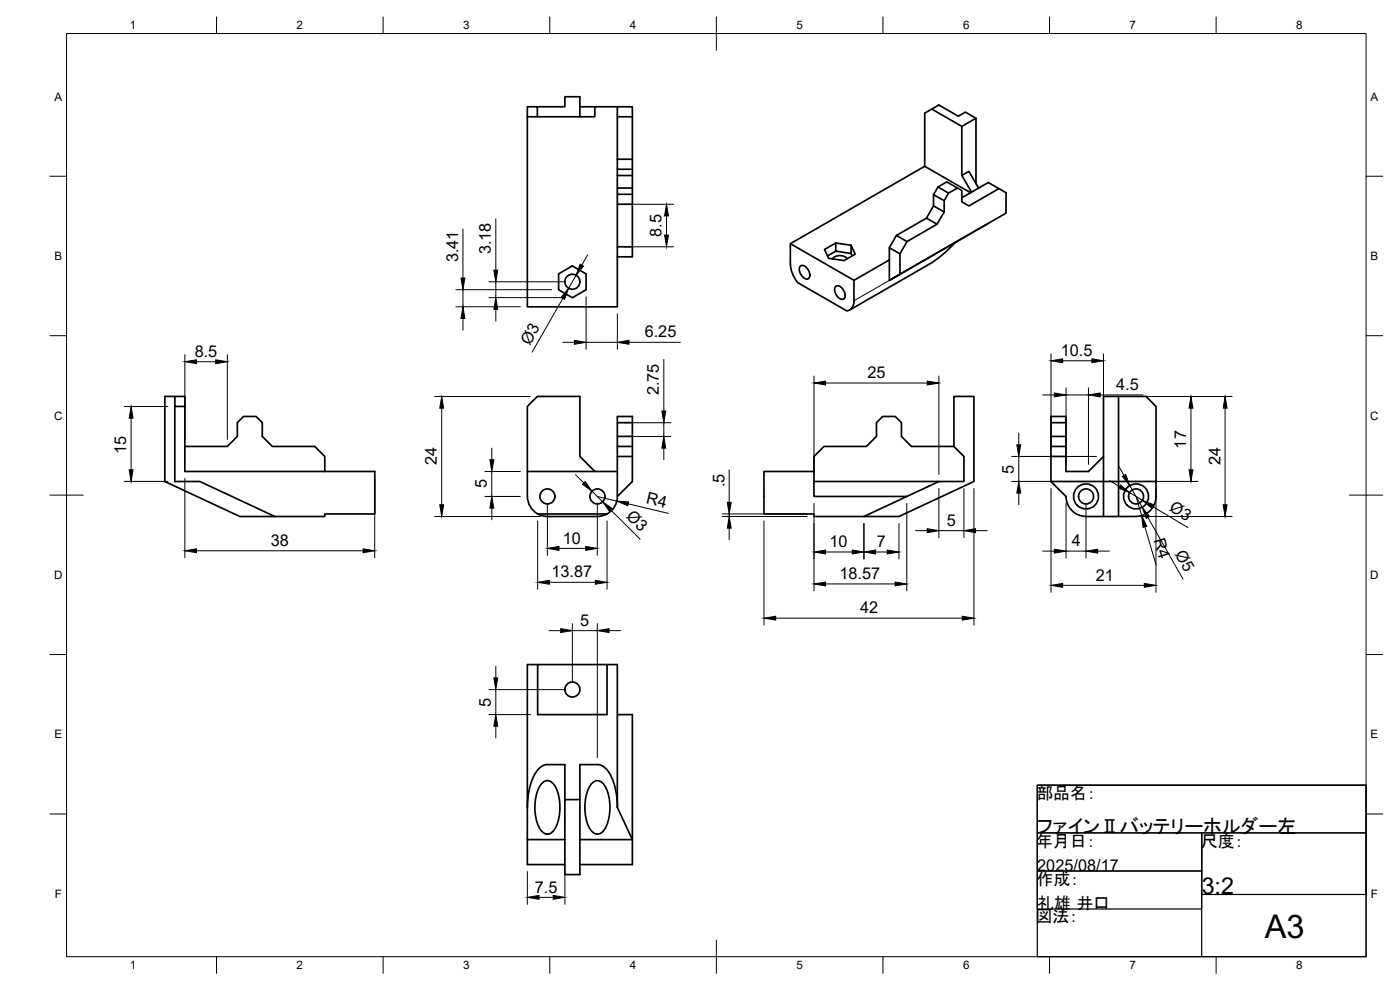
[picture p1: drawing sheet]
<svg xmlns="http://www.w3.org/2000/svg" width="420mm" height="297mm" viewBox="0 0 420 297" stroke-linecap="round" stroke-linejoin="round" font-family="sans-serif">
<!-- layer: Visible -->
<g fill="none" stroke="#000" stroke-width=".51">
<path d="M158.3 32h3v3h-3zM158.3 35v57.1h27v-15M161.3 32h8.2v-3h4.5v6h4.5v-3M161.3 35h12.7M174 32h11.3M185.3 35v12.8h4.5M189.8 35h-4.5v-3h4.5v45.1h-4.5v-3.1M279.6 32.7l9 5.2M292.9 35.5l-3.2-1.9-2.1 1.3-5.9-3.4-4.2 2.5v15.9l13.8 7.9M185.3 47.8v3h4.5M185.3 58.3v3h4.5M185.3 50.8v1.9"/>
<path d="M189.8 56.4h-4.5v1.9h4.5M189.8 52.7h-4.5v3.7M277.5 49.9l-40.3 23.2 19.1 11 10.6-6.1M281.5 56.1l2.6-1.5 3.2 1.8M284.7 57.9l-3.2-1.8-1.3 2.3M288.6 52.6v-14.7l4.3-2.4v19.6M293.7 56.4l-2.9-5-2.2 1.2 3 5.1M299.8 56.6l-9 5.2-2.2-1.2v-3.4l-1.3-.8-2.6 1.5-1.3 2.3v3.4l-2.2 3.7-9 5.2-2.1 3.6v6.2l31.8-18.3v-6.2l-5.3-3-8 4.5M185.3 61.3v12.7h4.5M237.2 73.1v6.1M237.2 79.2a9.3 9.3 0 0 0 2.2 5.6l14.7 8.5a2.58 2.58 0 0 0 2.2-3.1M240.1 80a1.41 1.41 0 0 1 2.2 .6l.7 1.5a1.13 1.13 0 0 1-.4 1.5 1.13 1.13 0 0 1-1.6-.4l-.7-.9-.4-1z"/>
<path d="M247.4 74.9l3.4-2 4.6 .7 1.2 2.7-3.3 1.9-4.6-.7zM250.8 72.9v2.5l4.6 .7M250.8 75.4l-2.5 1.4M254.2 77.7a2.94 2.94 0 0 0-4.3 0M255.4 73.6v2.5l.4 .7M266.9 78v6.1M269 70.6l-2.1 3.7M270.1 76.1l-3.2-1.8v3.7M278 65.5l-9 5.1 3.2 1.9M278.9 79.3l-23.9 13.7M283.4 63.6l-3.2-1.8-2.2 3.7 3.2 1.8M283.4 60.2l-3.2-1.8v3.4"/>
<path d="M286.6 72.8a33.2 33.2 0 0 1-7.7 6.4M286.6 72.8l-19.7 11.3 3.2-1.8M296.6 67l-10 5.8M167.6 82.2l4.2-2.4 4.1 2.4v4.7l-4.1 2.4-4.2-2.4zM250.7 86.1a1.41 1.41 0 0 1 2.2 .5l.7 1.6a1.13 1.13 0 0 1-.4 1.5 1.13 1.13 0 0 1-1.6-.4l-.7-.9-.4-1zM256.3 84.1v6.1M52.5 118.9h3v3h-3zM52.5 118.9h-3v25.6l22.5 10.5h10.5M335.7 118.9v25.6h11.2v-22.6l-3-3h-12.7v36.1M52.5 121.9v22.6h7.5l22.5 10.5h15v-.8h15v-12.7h-57v-19.6M55.5 133.9h12.7l3-3v-4.1l1.9-1.8h3.8l1.8 1.8v4.1l3 3h12.8l3 3.1v4.5M185.3 126.8v-1.8h4.5v19.5l-4.5 4.5v-7.5"/>
<path d="M185.3 133.9v3.1M189.8 130.9h-4.5v3h4.5M189.8 137h-4.5v4.5M189.8 126.8h-4.5v4.1M286.3 133.9h-12.8l-3-3v-4.1l-1.8-1.8h-3.8l-1.9 1.8v4.1l-3 3h-12.7l-3 3.1v7.5h45v-7.5l-3-3.1v-15h6v25.6l-22.5 10.5h-10.5M315.4 130.9h4.5v3M315.4 126.8h4.5v4.1M315.4 137v7.5M319.9 126.8v-1.8h-4.5v8.9h4.5v3.1h-4.5v-3.1M319.9 137v4.5h6.8l4.5-4.5M158.3 141.5v7.5M158.3 148.9a6 6 0 0 0 3.1 5.3"/>
<path d="M161.4 154.2h20.8M178.5 141.5l-4.5-4.5v-18.1h-12.7l-3 3v19.6h27M182.2 154.2l-2.4 .7-15.5 .1-1.5-.2-1.4-.6M185.3 148.9a6 6 0 0 1-3.1 5.3M244.3 144.5v4.5h27.8M244.3 141.5h-15v12.7h15v.8h15M281.8 144.5l-22.5 10.5M315.4 144.5h20.3v10.5h-4.5M315.4 144.5l4.5 4.4a6 6 0 0 0 6 6l5.3 .1M346.9 144.5a12.1 12.1 0 0 1-.6 7.2 6 6 0 0 1-5.4 3.2l-5.2 .1M161.4 199.4h20.8v15h-20.8zM161.4 199.4h-3.1v52.5h11.2"/>
<path d="M182.2 199.4h3.1v15M162.6 235.1a2.26 2.26 0 0 1 3.9 .7 14 14 0 0 1-.5 13.6 2.26 2.26 0 0 1-3.9-.7 14 14 0 0 1 .5-13.6zM164.3 229.4h5.2v10.5M164.3 229.4a5 5 0 0 0-4 3.2l-.9 2.3-.7 2.7-.4 4.6M177.6 235.1a2.26 2.26 0 0 1 3.9 .7 14 14 0 0 1-.5 13.6 2.26 2.26 0 0 1-3.9-.7 14 14 0 0 1 .5-13.6zM179.3 229.4h-5.3v33h-4.5v-22.5h4.5M179.3 229.4a5 5 0 0 1 4 3.2l.9 2.3 .7 2.7 .4 4.6M158.3 251.9v7.5h11.2M174 251.9h15.8l-4.5-9.6v-27.9h4.5v45h-15.8"/>
<circle cx="171.8" cy="84.5" r="2.25"/>
<circle cx="164.3" cy="148.9" r="2.25"/>
<circle cx="179.3" cy="148.9" r="2.25"/>
<circle cx="325.9" cy="148.9" r="2.25"/>
<circle cx="325.9" cy="148.9" r="3.8"/>
<circle cx="340.9" cy="148.9" r="2.25"/>
<circle cx="340.9" cy="148.9" r="3.8"/>
<circle cx="171.8" cy="206.9" r="2.25"/>
</g>
<!-- layer: Visible Narrow -->
<path d="M266.9 84.1l-10.6 6.1" fill="none" stroke="#000" stroke-width=".3"/>
<!-- layer: BORDER -->
<g fill="none" stroke="#000" stroke-width=".3">
<path d="M20 10.1h390v276.9h-390zM65 5.1v5M115 5.1v5M165 5.1v5M215 5.1v10M265 5.1v5M315 5.1v5M365 5.1v5M15 52.9h5M410 52.9h5M15 100.7h5M410 100.7h5"/>
<path d="M15 148.6h10M405 148.6h10M15 196.4h5M410 196.4h5M15 244.2h5M410 244.2h5M65 287v5M115 287v5M165 287v5M215 282.1v9.9M265 287v5M315 287v5"/>
<path d="M365 287v5"/>
</g>
<!-- layer: FD_Dimensions -->
<g fill="none" stroke="#000" stroke-width=".3">
<path d="M138.9 68.7v14.7M148.8 65.6v15.5M176.4 76.5l-1.8 3.1M187.4 74h14.7M187.4 61.3h14.7M200 64.8v5.7M136.8 92h19.4M136.8 86.9h28.7M138.9 86.9v5.1M138.9 95.6v3.4M146.7 89.3h23M146.7 84.5h23"/>
<path d="M148.8 84.5v4.8M148.8 92.8v3.5M168.9 89.5l-9.2 16.1M172.9 82.6l-2.3 3.9M175.9 89v15.8M185.3 94.1v10.7M55.5 106.4v25.5M59 108.5h5.7M68.2 106.4v25.5M130.5 119h28.7M168.9 102.7h3.5M175.9 102.7h9.4"/>
<path d="M188.8 102.7h15.4M199.2 107.9v15.4M244.3 112.8v29.6M247.8 114.9h30.5M281.8 112.8v29.6M312.9 118.5h3.5M315.4 106.2v28.7M318.9 108.3h8.8M319.9 116.4v23M319.9 118.5h6.8M326.7 116.4v23M330.2 118.5h12.8"/>
<path d="M331.2 106.2v28.7M333.3 119h36.5M37.3 122h13.1M39.3 125.5v15.5M132.6 122.5v29M147.6 134.5v3.5M187.4 131h13.9M187.4 126.8h13.9M199.2 126.8v4.2M199.2 134.5v3.5M303.6 137h25.5M305.8 129.9v3.6"/>
<path d="M305.8 137v7.4M335.6 139.6l1.7 3M357.4 122.5v18.5M367.7 122.5v29M37.3 144.4h13.1M55.5 143.6v23.8M112.5 143.6v23.8M130.5 155h31.7M145.5 149h10.7M145.5 141.5h10.7M147.6 141.5v7.5M147.6 152.4v3.6"/>
<path d="M161.4 156.3v20.5M164.3 151.1v15.6M172.7 142.4l2.5 2.5M177.7 147.4l3.1 3.1M179.3 149l5.8 1.4M179.3 151.1v15.6M182.2 156.3v20.5M183.3 153l8.8 8.8M188.5 151.2l12.1 2.8M216.7 155h25.5M216.7 154.2h25.5M218.8 141v9.7"/>
<path d="M218.8 154.2v.8M218.8 158.5v3.5M229.3 156.3v31.3M244.3 151.1v26.2M259.3 157.1v10.6M269.8 157.1v10.6M272.1 151.1v26.2M274.8 159.2h3.5M281.8 146.6v14.7M281.8 159.2h7.5M289.3 146.6v14.7M292.3 146.6v41"/>
<path d="M292.8 159.2h3.5M303.6 144.4h25.5M305.8 148v3.5M315.4 146.6v31.1M319.9 151.1v16.4M325.9 151.1v16.4M333 144.2l3 1.8M333.3 144.4h26.2M337.8 155h32M339 147.8l3.9 2.3M339.1 145.7l3.7 6.5M340.9 149l1.7 5.7"/>
<path d="M343.6 158.1l3.4 11.4M344.5 155.3l10.5 18.4M345.9 151.9l10.6 6.4M346.9 146.6v31.1M59 165.3h50M164.9 174.7h13.8M167.8 164.5h8M247.8 175.2h20.8M247.8 165.6h8M262.8 165.6h3.5M312.9 165.4h3.5M318.9 175.6h24.5"/>
<path d="M319.9 165.4h6M329.4 165.4h3.5M148.8 199.9v3.5M164.8 189.2h3.5M171.8 187.1v17.7M171.8 189.2h7.5M179.3 187.1v40.2M182.8 189.2h3.5M232.8 185.5h56M146.7 214.4h12.6M146.7 206.9h23M148.8 206.9v7.5"/>
<path d="M148.8 217.9v3.5M158.3 261.5v9.8M161.8 269.2h4.2M169.5 261.5v9.8"/>
</g>
<g fill="#000" stroke="#000" stroke-width=".3">
<path d="M174.1 79.3l1 .5-2.2 2.8zM199.5 70.5h1.1l-.6 3.5zM200 61.3l.6 3.5h-1.1zM138.9 92l.6 3.6h-1.2zM138.3 83.4h1.2l-.6 3.5zM148.8 89.3l.6 3.5h-1.2zM148.2 81.1h1.2l-.6 3.4zM170.6 86.5l-1.2 3.3-1-.6zM55.5 108.5l3.5-.5v1.1zM64.7 108l3.5 .5-3.5 .6zM172.4 102.1l3.5 .6-3.5 .6zM185.3 102.7l3.5-.6v1.2z"/>
<path d="M244.3 114.9l3.5-.6v1.2zM278.3 114.3l3.5 .6-3.5 .6zM316.4 117.9l3.5 .6-3.5 .6zM315.4 108.3l3.5-.6v1.1zM327.7 107.7l3.5 .6-3.5 .5zM326.7 118.5l3.5-.6v1.2zM39.3 122l.6 3.5h-1.1zM132.6 119l.5 3.5h-1.1zM147 138h1.2l-.6 3.5zM199.2 131l.6 3.5h-1.2zM198.6 123.3h1.2l-.6 3.5zM305.2 133.5h1.1l-.5 3.5z"/>
<path d="M357.4 119l.6 3.5h-1.2zM367.7 119l.6 3.5h-1.2zM38.8 141h1.1l-.6 3.4zM132 151.5h1.1l-.5 3.5zM147.6 149l.6 3.4h-1.2zM174.8 145.3l.8-.8 2.1 2.9zM180.8 150.5l2.9 2.1-.8 .8zM185.1 150.4l3.5 .2-.2 1.1zM218.8 155l.6 3.5h-1.1zM218.3 150.7h1.1l-.6 3.5zM278.3 158.6l3.5 .6-3.5 .6zM289.3 159.2l3.5-.6v1.2z"/>
<path d="M305.8 144.4l.5 3.6h-1.1zM336.3 145.5l2.7 2.3-3.3-1.3zM336.8 142.9l1-.5 1.3 3.3zM342.6 154.7l1.6 3.2-1.2 .3zM342.8 152.2l2.2 2.8-1 .5zM342.9 150.1l3.3 1.3-.7 1zM356.8 141h1.2l-.6 3.4zM367.1 151.5h1.2l-.6 3.5zM55.5 165.3l3.5-.6v1.1zM109 164.7l3.5 .6-3.5 .5zM161.4 174.7l3.5-.6v1.2zM164.3 164.5l3.5-.5v1.1z"/>
<path d="M175.8 164l3.5 .5-3.5 .6zM178.7 174.1l3.5 .6-3.5 .6zM244.3 175.2l3.5-.6v1.2zM244.3 165.6l3.5-.6v1.2zM255.8 165l3.5 .6-3.5 .6zM259.3 165.6l3.5-.6v1.2zM266.3 165l3.5 .6-3.5 .6zM268.6 174.6l3.5 .6-3.5 .6zM316.4 164.8l3.5 .6-3.5 .6zM315.4 175.6l3.5-.5v1.1zM325.9 165.4l3.5-.6v1.2zM343.4 175.1l3.5 .5-3.5 .6z"/>
<path d="M168.3 188.6l3.5 .6-3.5 .6zM179.3 189.2l3.5-.6v1.2zM229.3 185.5l3.5-.6v1.2zM288.8 184.9l3.5 .6-3.5 .6zM148.8 214.4l.6 3.5h-1.2zM148.2 203.4h1.2l-.6 3.5zM158.3 269.2l3.5-.5v1.1zM166 268.7l3.5 .5-3.5 .6z"/>
</g>
<!-- layer: TITLEBLOCK -->
<path d="M311.3 235.6h98.7v14.3h-98.7zM311.3 235.6h98.7h-98.7M311.3 235.6h98.7v51.4h-98.7zM360.6 249.9h49.4v18.5h-49.4zM360.6 249.9v11.4h-49.3v-11.4h49.3v37.1M311.3 261.3h49.3v11.4h-49.3z" fill="none" stroke="#000" stroke-width=".36"/>
<text font-size="9.8" x="379.6" y="281.3">A3</text>
<text font-size="7" x="360.6" y="268.4">3:2</text>
<text font-size="5.8" x="311.3" y="249.9">ファインⅡバッテリーホルダー左</text>
<g font-size="5.1">
<text x="311" y="239.7">部品名：</text>
<text x="310.9" y="254">年月日：</text>
<text x="360.4" y="254">尺度：</text>
<text x="311" y="265.5">作成：</text>
<text x="311.3" y="272.7">礼雄 井口</text>
<text x="310.8" y="276.8">図法：</text>
</g>
<g font-size="4.9">
<text x="198.6" y="71.1" transform="rotate(-90 198.6 71.1)">8.5</text>
<text x="147.3" y="76.4" transform="rotate(-90 147.3 76.4)">3.18</text>
<text x="137.5" y="78.7" transform="rotate(-90 137.5 78.7)">3.41</text>
<text x="193.5" y="101.2">6.25</text>
<text x="58.4" y="107.1">8.5</text>
<text x="159" y="103.8" transform="rotate(-60 159 103.8)">Ø3</text>
<text x="318.4" y="106.8">10.5</text>
<text x="260.3" y="113.5">25</text>
<text x="197.8" y="118.6" transform="rotate(-90 197.8 118.6)">2.75</text>
<text x="335" y="117">4.5</text>
<text x="37.9" y="136.1" transform="rotate(-90 37.9 136.1)">15</text>
<text x="356" y="134.6" transform="rotate(-90 356 134.6)">17</text>
<text x="131.1" y="139.6" transform="rotate(-90 131.1 139.6)">24</text>
<text x="304.3" y="142.1" transform="rotate(-90 304.3 142.1)">5</text>
<text x="366.3" y="139.6" transform="rotate(-90 366.3 139.6)">24</text>
<text x="146.1" y="146.6" transform="rotate(-90 146.1 146.6)">5</text>
<text x="217.4" y="146.2" transform="rotate(-90 217.4 146.2)">.5</text>
<text x="187.7" y="155.3" transform="rotate(45 187.7 155.3)">Ø3</text>
<text x="193.7" y="150.9" transform="rotate(14 193.7 150.9)">R4</text>
<text x="350.7" y="153" transform="rotate(31 350.7 153)">Ø3</text>
<text x="284.2" y="157.8">5</text>
<text x="81.3" y="163.8">38</text>
<text x="168.9" y="163.1">10</text>
<text x="248.9" y="164.2">10</text>
<text x="263.2" y="164.2">7</text>
<text x="321.6" y="164">4</text>
<text x="346.2" y="162" transform="rotate(74 346.2 162)">R4</text>
<text x="352.5" y="166.3" transform="rotate(60 352.5 166.3)">Ø5</text>
<text x="165.5" y="173.3">13.87</text>
<text x="251.9" y="173.7">18.57</text>
<text x="328.8" y="174.2">21</text>
<text x="258.2" y="184.1">42</text>
<text x="174.2" y="187.8">5</text>
<text x="147.3" y="212" transform="rotate(-90 147.3 212)">5</text>
<text x="311.3" y="261.3">2025/08/17</text>
<text x="160.5" y="267.8">7.5</text>
</g>
<g font-size="3.5">
<text x="39" y="8.8">1</text>
<text x="89" y="8.8">2</text>
<text x="139" y="8.8">3</text>
<text x="189" y="8.8">4</text>
<text x="239" y="8.8">5</text>
<text x="289" y="8.8">6</text>
<text x="339" y="8.8">7</text>
<text x="389" y="8.8">8</text>
<text x="16.3" y="30.2">A</text>
<text x="411.3" y="30.2">A</text>
<text x="16.3" y="78">B</text>
<text x="411.3" y="78">B</text>
<text x="16.2" y="125.9">C</text>
<text x="411.2" y="125.9">C</text>
<text x="16.2" y="173.7">D</text>
<text x="411.2" y="173.7">D</text>
<text x="16.3" y="221.6">E</text>
<text x="411.3" y="221.6">E</text>
<text x="16.4" y="269.4">F</text>
<text x="411.4" y="269.4">F</text>
<text x="39" y="290.8">1</text>
<text x="89" y="290.8">2</text>
<text x="139" y="290.8">3</text>
<text x="189" y="290.8">4</text>
<text x="239" y="290.8">5</text>
<text x="289" y="290.8">6</text>
<text x="339" y="290.8">7</text>
<text x="389" y="290.8">8</text>
</g>
</svg>
